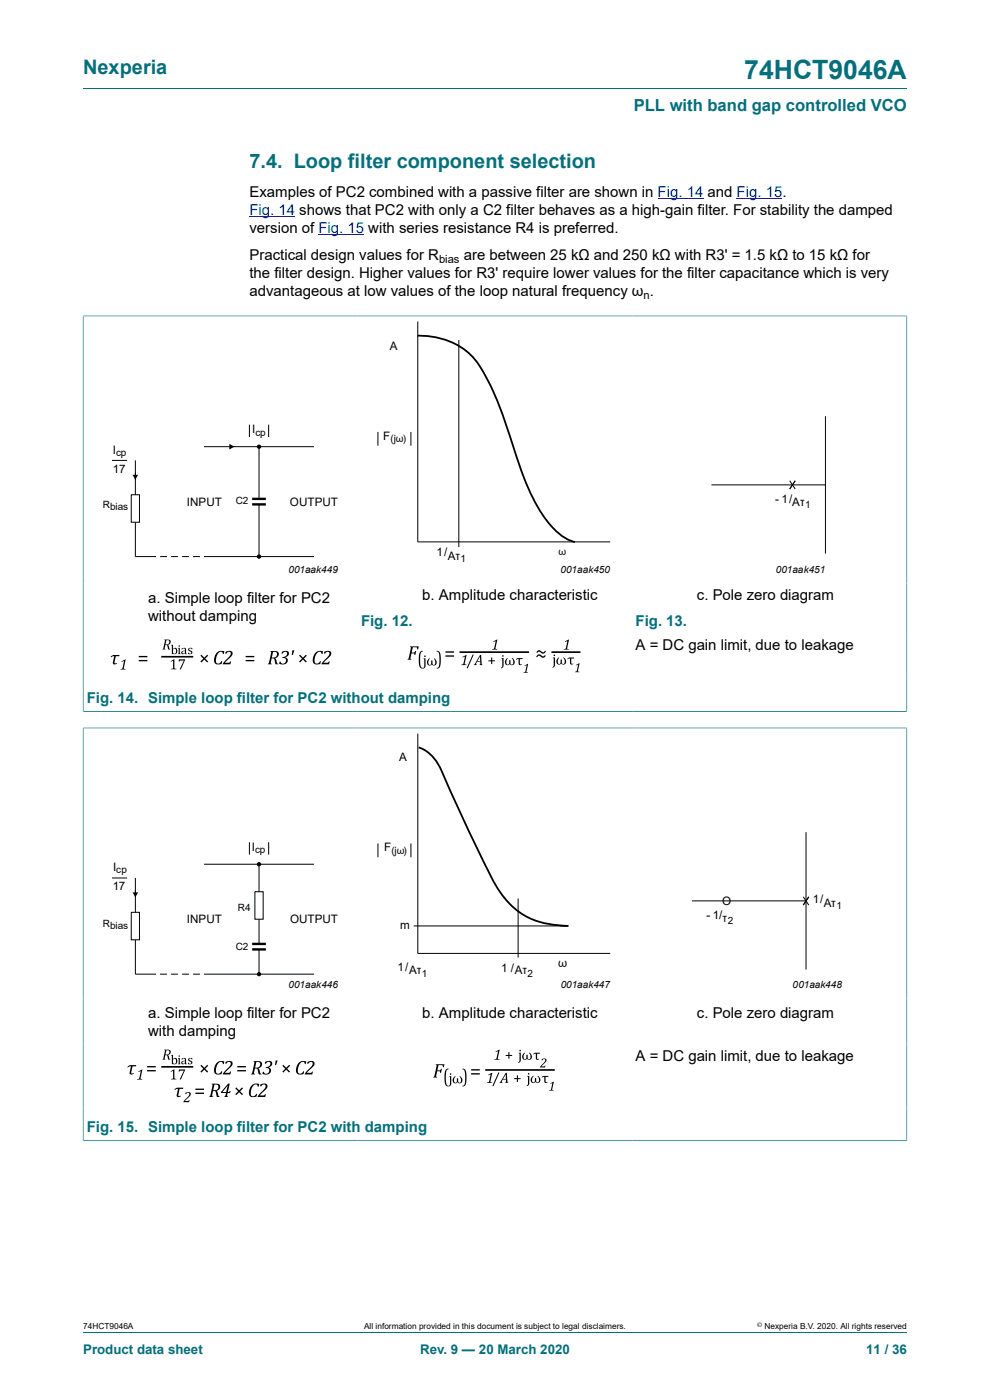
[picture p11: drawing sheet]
<svg xmlns="http://www.w3.org/2000/svg" width="210mm" height="297mm" viewBox="0 0 210 297" stroke-linecap="round" stroke-linejoin="round" font-family="sans-serif">
<path d="M17.6 18.8h174.8M17.6 67h174.8M17.6 67v84M192.4 67v84M17.6 154.4h174.8M17.6 150.9h174.8M17.6 154.4v87.7M192.4 154.4v87.7M17.6 242h174.8M17.6 282.6h174.8" fill="none" stroke="#036f7b" stroke-width=".21"/>
<path d="M52.9 46h9.7M67.6 49.8h9.6M139.5 42.1h9.7M156.3 42.1h9.6" fill="none" stroke="#00f" stroke-width=".21"/>
<path d="M53.5 105.8h2.9M53.5 107h2.9M53.5 200.2h2.9M53.5 201.4h2.9" fill="none" stroke="#000" stroke-width=".51"/>
<g fill="none" stroke="#000" stroke-width=".21">
<path d="M88.6 68.2v46.8h40.8M97.3 72.1v44M23.8 97.7h3.2M28.7 97.7v7.3M43.3 94.8h23.3M52.9 90.1v2.6M54.9 94.8v11M57 90.1v2.6M80.2 91.6v3M87.2 91.6v3M175.1 88.3v29.1M27.8 105h1.8v5.8h-1.8z"/>
<path d="M28.7 110.8v7.3h4.4M34 118.1h1.4M36.3 118.1h1.4M38.6 118.1h1.5M41 118.1h1.4M43.3 118.1h23.3M54.9 107v11.1M150.9 102.9h24.2M167.5 102l1.2 1.7M168.7 102l-1.2 1.7M88.6 155.6v46.7h40.8M52.9 178.7v2.6"/>
<path d="M57 178.7v2.6M80.2 178.9v3M87.2 178.9v3M171 176.5v29.2M23.8 186.3h3.2M27.8 193.5h1.8v5.9h-1.8zM28.7 186.3v7.2M28.7 199.4v7.3h4.4M43.3 183.3h23.3M54.1 189.2h1.7v5.8h-1.7zM54.9 183.3v5.9M54.9 195v5.2"/>
<path d="M87.7 196.4h32.9M109.9 190.6v12.5M146.8 191.1h24.2M170.4 190.3l1.2 1.7M171.6 190.3l-1.2 1.7M34 206.7h1.4M36.3 206.7h1.4M38.6 206.7h1.5M41 206.7h1.4M43.3 206.7h23.3M54.9 201.4v5.3"/>
<circle cx="54.9" cy="94.8" r=".35"/>
<circle cx="54.9" cy="118.1" r=".35"/>
<circle cx="54.9" cy="183.3" r=".35"/>
<circle cx="54.9" cy="206.7" r=".35"/>
</g>
<g fill="#000">
<path d="M48.6 94.2l1.1 .6-1.1 .6zM28.1 100.7h1.2l-.6 1.1zM23.7 139.1l.5-.1h1.1v.2h-.7l-.3 1.4 .2 .1 .3-.1a.42 .42 0 0 1-.5 .4 .42 .42 0 0 1-.3-.6l.2-1.2-.6 .3-.1-.1zM42.5 139.1l.2-.2 .6 .6 .6-.6 .3 .2-.7 .6 .7 .6-.3 .2-.6-.6-.6 .6-.2-.2 .6-.6zM63.4 139.1l.2-.2 .7 .6 .6-.6 .2 .2-.6 .6 .6 .6-.2 .2-.6-.6-.7 .6-.2-.2 .7-.6zM87 137.1h1.8l-.1 .7h-.2l-.1-.5h-.8l-.3 1.1h.6l.2-.3h.2l-.2 .9h-.2l-.1-.4h-.5l-.2 1.1 .2 .3h-.9l.3-.4 .4-2zM92.6 138.1a1.15 1.15 0 0 1 .9 1.5v.3a1.94 1.94 0 0 1-.6 1.9h-.3v-.1a.81 .81 0 0 0 .6-1.1v-1.4a.78 .78 0 0 0-.6-1zM100.3 138.9h.2l-1.3 2.9h-.2zM104.6 136.1l.9-.4-.4 1.8 .4 .3h-1.1l.4-.3 .3-1.3v-.2l-.4 .2zM119.8 136.1l.9-.4-.4 1.8 .4 .3h-1.1l.4-.3 .3-1.3v-.2l-.4 .2zM25.8 140.3l.9-.4-.4 1.9 .3 .2h-1.1l.5-.2 .3-1.4-.1-.1-.4 .1zM89.1 138.3l.4-.2h.2v.1a.82 .82 0 0 0-.6 1.1v1.4a.77 .77 0 0 0 .6 1v.1a1.14 1.14 0 0 1-.9-1.5l.1-1.3z"/>
<path d="M98.1 139.4l.9-.4-.4 1.8 .3 .3h-1.1l.5-.3 .3-1.3-.1-.2-.4 .2zM104.2 139.5h.2v.6h.6v.2h-.6v.6h-.2v-.6h-.6v-.2h.6zM111.2 141.2l.8-.4-.3 1.5a.22 .22 0 0 0 0 .3 .22 .22 0 0 0 .3 0l-1 .1 .4-.2 .3-1.2v-.1l-.4 .1zM122.2 141.1l.8-.4-.4 1.5a.22 .22 0 0 0 0 .3 .22 .22 0 0 0 .3 0l-1 .1 .4-.2 .3-1.2v-.2l-.4 .2zM28.1 189.3h1.2l-.6 1zM27.2 226.1l.5-.1h1.2l-.1 .2h-.7l-.3 1.4 .2 .1 .3-.1a.42 .42 0 0 1-.5 .4 .42 .42 0 0 1-.3-.6l.3-1.2-.7 .3-.1-.1zM29.3 227.3l.9-.4-.4 1.9 .4 .2h-1.1l.4-.2 .3-1.4v-.1l-.4 .1zM37.2 230.9l.5-.2h1.2l-.1 .3h-.7l-.3 1.3 .2 .2 .3-.1a.42 .42 0 0 1-.5 .3 .42 .42 0 0 1-.3-.5l.3-1.2-.7 .3-.1-.2zM39.4 231.8a.65 .65 0 0 1 .6-.1 .65 .65 0 0 1 .5 .5l-1.3 1.4h.7l.3-.2-.1 .4h-1.2l.9-1.1a.44 .44 0 0 0 .4-.4 .44 .44 0 0 0-.4-.5l-.5 .3zM42.5 226.1l.2-.2 .6 .6 .6-.6 .3 .2-.7 .6 .7 .6-.3 .2-.6-.6-.6 .6-.2-.2 .6-.6zM49.9 230.9l.2-.2 .6 .6 .6-.6 .3 .2-.7 .6 .7 .6-.3 .2-.6-.6-.6 .6-.2-.2 .6-.6zM59.9 226.1l.2-.2 .6 .6 .6-.6 .2 .2-.6 .6 .6 .6-.2 .2-.6-.6-.6 .6-.2-.2 .6-.6z"/>
<path d="M92.4 225.8h1.9l-.2 .6h-.2l-.1-.4h-.8l-.2 1.1h.5l.3-.4h.1l-.2 .9h-.1l-.1-.3h-.6l-.2 1 .2 .3h-.8l.2-.3 .5-2.1zM94.6 226.9l.4-.2h.2v.2a.82 .82 0 0 0-.6 1.1v1.4a.77 .77 0 0 0 .6 .9v.2a1.14 1.14 0 0 1-.9-1.5v-1.3zM98.1 226.7a1.15 1.15 0 0 1 .9 1.5v.4a1.94 1.94 0 0 1-.6 1.8l-.3 .1v-.2a.81 .81 0 0 0 .6-1.1l-.1-1.4a.78 .78 0 0 0-.5-.9zM103.5 228l.9-.4-.4 1.9 .4 .2h-1.1l.4-.2 .3-1.4v-.1l-.4 .1zM105.1 223.1l.9-.4-.4 1.8 .3 .3h-1l.4-.3 .3-1.3v-.2l-.4 .2zM105.7 227.5h.2l-1.2 2.9h-.3zM107.8 223.2h.3v.6h.5v.2h-.5v.6h-.3v-.6h-.5v-.2h.5zM109.6 228.1h.3v.6h.5v.2h-.5v.6h-.3v-.6h-.5v-.2h.5zM114.9 224.7l.2-.1a.52 .52 0 0 1 .8 .2 .52 .52 0 0 1-.3 .7l-.8 .7h.6l.3-.1-.1 .4h-1.1l1-1.1a.34 .34 0 0 0 .1-.6 .34 .34 0 0 0-.5 .1h-.2zM116.7 229.8l.8-.3-.3 1.5a.22 .22 0 0 0 0 .3 .22 .22 0 0 0 .3 0l-1 .1 .4-.3 .2-1.2v-.1l-.3 .1z"/>
<path d="M29.4 139.1h1.9v.3h-1.9zM29.4 140h1.9v.3h-1.9z"/>
<path d="M34.9 135.7h.6a.58 .58 0 0 1 .7 .5 .58 .58 0 0 1-.6 .6l.5 1h-.4l-.2-.8-.2-.2h-.2l-.2 .6 .2 .4h-.7l.2-.3 .4-1.4zM35.3 135.8l-.2 .9a.53 .53 0 0 0 .7-.1 .53 .53 0 0 0-.1-.8z"/>
<path d="M36.3 136.8h.4v.9l.2-.2a.55 .55 0 0 1 .7 .1 .55 .55 0 0 1 0 .7 .88 .88 0 0 1-1 .5l-.1-1.8zM36.8 137.7v.9a.34 .34 0 0 0 .3 .1 .34 .34 0 0 0 .2-.3v-.7l-.3-.1zM37.9 136.9h.3v.3h-.3zM37.7 137.4h.4v1.1l.2 .3h-.5l.1-.2v-.9zM38.5 137.6l.3-.1a.43 .43 0 0 1 .5 0 .43 .43 0 0 1 .2 .4v.7l.1 .2h-.3l-.1-.2a.41 .41 0 0 1-.5 .2 .41 .41 0 0 1-.2-.5 .41 .41 0 0 1 .5-.3h.2a.3 .3 0 0 0-.1-.4 .3 .3 0 0 0-.4 .2h-.2zM38.7 138.3l.1 .3a.37 .37 0 0 0 .4-.5zM40 137.6l.3-.2 .5 .1v.3h-.1a.26 .26 0 0 0-.3-.3 .26 .26 0 0 0-.3 .3 .26 .26 0 0 0 .3 .2 .44 .44 0 0 1 .4 .6 .44 .44 0 0 1-.7 .2l-.2-.1v-.3h.1a.29 .29 0 0 0 .3 .3 .29 .29 0 0 0 .3-.3 .29 .29 0 0 0-.3-.2 .38 .38 0 0 1-.3-.6z"/>
<path d="M46.1 138.4a1.46 1.46 0 0 1 1.5-.2l-.1 .5h-.2a.56 .56 0 0 0-.6-.5 .56 .56 0 0 0-.5 .6l-.3 .7a.82 .82 0 0 0 .5 1.3l.5-.5h.2l-.1 .6a1.01 1.01 0 0 1-1.1 0 1.01 1.01 0 0 1-.5-1l.2-.8zM47.9 138.3l.1-.1a.81 .81 0 0 1 1.3 .5l-.2 .5-1.4 1.4h.9l.4-.3-.1 .6h-1.7l1.2-1.4a.8 .8 0 0 0 .3-1.2h-.3l-.4 .4h-.2z"/>
<path d="M52.1 139.1h1.8v.3h-1.8zM52.1 140h1.8v.3h-1.8z"/>
<path d="M57.3 138.1h1a.77 .77 0 0 1 .9 .7 .77 .77 0 0 1-.8 .8l.6 1.3h-.5l-.3-1-.3-.2h-.3l-.1 .8 .1 .4h-.8l.2-.3 .5-2.1zM57.9 138.3l-.2 1.2a.73 .73 0 0 0 .9-.2 .73 .73 0 0 0-.1-1zM59.8 138.3l.4-.2a.69 .69 0 0 1 1.1 .3 .69 .69 0 0 1-.6 1h-.2a.84 .84 0 0 1 .4 1.2 .84 .84 0 0 1-1.1 .4l-.6-.2 .1-.4h.2a.58 .58 0 0 0 .8 .3 .58 .58 0 0 0 .3-.8 .58 .58 0 0 0-.7-.3v-.2a.7 .7 0 0 0 .8-.3 .7 .7 0 0 0 0-.8h-.4l-.3 .4h-.3zM62 138h.5l-.4 1h-.2z"/>
<path d="M67 138.4a1.46 1.46 0 0 1 1.5-.2l-.1 .5h-.2a.56 .56 0 0 0-.6-.5 .56 .56 0 0 0-.5 .6l-.3 .7a.82 .82 0 0 0 .5 1.3l.6-.5h.2l-.2 .6a1.01 1.01 0 0 1-1.1 0 1.01 1.01 0 0 1-.5-1l.2-.8zM68.8 138.3l.1-.1a.81 .81 0 0 1 1.4 .5l-.3 .5-1.4 1.4h.9l.4-.3-.1 .6h-1.6l1.1-1.4a.8 .8 0 0 0 .4-1.2h-.4l-.3 .4h-.3z"/>
<path d="M90 139.1h.3v.3h-.3zM89.8 139.7h.5v1.4l-.1 .5-.4 .2 .2-.5v-1.4zM90.9 139.8l.2-.2 .1 .1-.3 .5v.7l.3 .2 .2-.1 .1-.9h.2l.1 .7 .1 .2a.63 .63 0 0 0 .5-.4 .63 .63 0 0 0-.2-.7l-.2-.2 .1-.1a.77 .77 0 0 1 .6 .9 .77 .77 0 0 1-.8 .7l-.3-.3a.63 .63 0 0 1-.9 .1 .63 .63 0 0 1 0-1z"/>
<path d="M94.5 138.2h1.8v.3h-1.8zM94.5 139h1.8v.3h-1.8z"/>
<path d="M106.5 139h.3v.3h-.3zM106.4 139.6h.4v1.5l-.1 .4-.4 .3 .2-.6v-1.3zM107.4 139.8l.2-.2 .1 .1-.3 .4 .1 .8 .2 .1 .2-.1 .1-.9h.3v.8l.1 .2a.63 .63 0 0 0 .5-.5 .63 .63 0 0 0-.2-.7l-.2-.1 .1-.1a.77 .77 0 0 1 .6 .8 .77 .77 0 0 1-.8 .7l-.3-.2a.63 .63 0 0 1-.9 0 .63 .63 0 0 1 0-.9zM109.6 139.8l1.3-.2v.2h-.6v1.1l.4 .1-.3 .1-.3-.1-.1-1.2-.5 .2-.1-.1z"/>
<path d="M114 138.1l.4-.2 .4 .3a.42 .42 0 0 0 .5 .2 .42 .42 0 0 0 .3-.4l.2 .2a.76 .76 0 0 1-.6 .5 .76 .76 0 0 1-.8-.4h-.2l-.2 .2-.2-.1zM114 139l.4-.2 .7 .4 .5-.2 .2 .1a.74 .74 0 0 1-.7 .4 .74 .74 0 0 1-.7-.4l-.2 .1-.3 .3-.2-.2z"/>
<path d="M117.4 138.9h.3v.3h-.3zM117.3 139.5h.4v1.4l-.1 .5-.4 .3 .3-.6-.1-1.4zM118.3 139.6l.3-.2v.2l-.3 .4 .1 .7 .2 .2 .2-.1 .1-.9h.3v.7l.1 .2a.63 .63 0 0 0 .6-.4 .63 .63 0 0 0-.3-.7l-.1-.1v-.2a.77 .77 0 0 1 .6 .9 .77 .77 0 0 1-.8 .7l-.3-.3a.63 .63 0 0 1-.9 .1 .63 .63 0 0 1 0-1zM120.5 139.6l1.3-.1v.2h-.6v1.1h.4l-.3 .2-.3-.1-.1-1.2-.5 .2-.1-.1z"/>
<path d="M36.2 140.3l.8-.4v1.8l.4 .3h-1.1l.4-.3v-1.4l-.1-.1-.3 .2zM37.9 139.9h1.4l-.9 2.1-.3-.1 .9-1.8h-.8l-.3 .3z"/>
<path d="M101.8 139h.3l.1 1.8 .1 .3h-.6l.2-.2v-.5h-.7a.46 .46 0 0 0-.1 .7h-.6zM101.8 139.3l-.5 1h.6z"/>
<path d="M31.2 226.1h1.8v.3h-1.8zM31.2 227h1.8v.3h-1.8z"/>
<path d="M34.9 222.7h.6a.58 .58 0 0 1 .7 .5 .58 .58 0 0 1-.6 .6l.5 1h-.4l-.2-.8-.2-.2h-.2l-.2 .6 .2 .4h-.7l.2-.3 .4-1.4zM35.3 222.8l-.2 .9a.53 .53 0 0 0 .7-.1 .53 .53 0 0 0-.1-.8z"/>
<path d="M36.3 223.8h.4v.9l.2-.2a.55 .55 0 0 1 .7 .1 .55 .55 0 0 1 0 .7 .88 .88 0 0 1-1 .5l-.1-1.8zM36.8 224.7v.9a.34 .34 0 0 0 .3 .1 .34 .34 0 0 0 .2-.3v-.7l-.3-.1zM37.9 223.9h.3v.3h-.3zM37.7 224.5l.4-.1v1.1l.2 .3h-.5l.1-.2v-.9zM38.5 224.6l.3-.1a.43 .43 0 0 1 .5 0 .43 .43 0 0 1 .2 .4v.7l.1 .2h-.3l-.1-.2a.41 .41 0 0 1-.5 .2 .41 .41 0 0 1-.2-.5 .41 .41 0 0 1 .5-.3h.2a.3 .3 0 0 0-.1-.4 .3 .3 0 0 0-.4 .2h-.2zM38.7 225.3l.1 .3a.37 .37 0 0 0 .4-.5zM40 224.6l.3-.2 .5 .1v.3h-.1a.26 .26 0 0 0-.3-.3 .26 .26 0 0 0-.3 .3 .26 .26 0 0 0 .3 .2 .44 .44 0 0 1 .4 .6 .44 .44 0 0 1-.7 .2l-.2-.1v-.3h.1a.29 .29 0 0 0 .3 .3 .29 .29 0 0 0 .3-.3 .29 .29 0 0 0-.3-.2 .38 .38 0 0 1-.3-.6z"/>
<path d="M36.2 227.3l.8-.4v1.8l.4 .3h-1.1l.4-.3v-1.4l-.1-.1-.3 .2zM37.9 226.9h1.4l-.9 2.1-.3-.1 .9-1.8h-.8l-.3 .3z"/>
<path d="M41.5 230.9h1.8v.3h-1.8zM41.5 231.8h1.8v.3h-1.8z"/>
<path d="M44.9 229.9h.9a.77 .77 0 0 1 .9 .7 .77 .77 0 0 1-.8 .8l.7 1.3h-.6l-.2-1.1-.4-.1h-.2l-.2 .7 .2 .5h-.8l.2-.3 .5-2.1zM45.5 230.1l-.3 1.2a.73 .73 0 0 0 1-.2 .73 .73 0 0 0-.1-1zM48.4 229.9h.3l-.4 1.8 .6-.3-.1 .5h-.5l-.1 .5 .2 .3h-.8l.2-.2 .1-.6h-1.1l.1-.2zM48.3 230.3l-1.1 1.4h.8z"/>
<path d="M46.1 225.4a1.46 1.46 0 0 1 1.5-.2l-.1 .5h-.2a.56 .56 0 0 0-.6-.5 .56 .56 0 0 0-.5 .6l-.3 .7a.82 .82 0 0 0 .5 1.3l.5-.5h.2l-.1 .6a1.01 1.01 0 0 1-1.1 0 1.01 1.01 0 0 1-.5-1l.2-.8zM47.9 225.3l.1-.1a.81 .81 0 0 1 1.3 .5l-.2 .5-1.4 1.4h.9l.4-.3-.1 .6h-1.7l1.2-1.4a.8 .8 0 0 0 .3-1.2h-.3l-.4 .4h-.2z"/>
<path d="M50.3 226.1h1.9v.3h-1.9zM50.3 227h1.9v.3h-1.9z"/>
<path d="M53.8 225.1h.9a.77 .77 0 0 1 .9 .7 .77 .77 0 0 1-.8 .8l.7 1.3h-.6l-.3-1-.3-.2h-.2l-.2 .8 .2 .4h-.9l.3-.3 .4-2.1zM54.4 225.3l-.3 1.2a.73 .73 0 0 0 .9-.2 .73 .73 0 0 0 0-1zM56.2 225.3l.5-.2a.69 .69 0 0 1 1 .3 .69 .69 0 0 1-.6 1h-.1a.84 .84 0 0 1 .4 1.2 .84 .84 0 0 1-1.2 .4l-.5-.2 .1-.4h.2a.58 .58 0 0 0 .8 .3 .58 .58 0 0 0 .3-.8 .58 .58 0 0 0-.8-.3l.1-.2a.7 .7 0 0 0 .8-.3 .7 .7 0 0 0-.1-.8h-.3l-.4 .4h-.2zM58.5 225h.4l-.4 1h-.2z"/>
<path d="M53.5 230.2a1.46 1.46 0 0 1 1.5-.2l-.1 .5h-.2a.56 .56 0 0 0-.6-.5 .56 .56 0 0 0-.6 .6l-.2 .7a.82 .82 0 0 0 .5 1.3l.5-.5h.2l-.1 .5a1.01 1.01 0 0 1-1.1 .1 1.01 1.01 0 0 1-.5-1l.2-.8zM55.3 230h.1a.81 .81 0 0 1 1.3 .5l-.2 .5-1.4 1.4h.9l.4-.3-.1 .6h-1.7l1.2-1.4a.8 .8 0 0 0 .3-1.2h-.3l-.4 .3h-.2z"/>
<path d="M63.4 225.4a1.46 1.46 0 0 1 1.6-.2l-.2 .5h-.2a.56 .56 0 0 0-.5-.5 .56 .56 0 0 0-.6 .6l-.2 .7a.82 .82 0 0 0 .5 1.3l.5-.5h.2l-.1 .6a1.01 1.01 0 0 1-1.1 0 1.01 1.01 0 0 1-.5-1l.2-.8zM65.2 225.3l.2-.1a.81 .81 0 0 1 1.3 .5l-.2 .5-1.4 1.4h.9l.4-.3-.2 .6h-1.6l1.2-1.4a.8 .8 0 0 0 .3-1.2h-.3l-.4 .4h-.2z"/>
<path d="M95.4 227.7h.3v.3h-.3zM95.3 228.3h.4v1.5l-.1 .4-.4 .3 .3-.6-.1-1.3zM96.3 228.5l.3-.2v.1l-.3 .4 .1 .8 .2 .1 .2-.1 .1-.8h.3v.7l.1 .2a.63 .63 0 0 0 .6-.5 .63 .63 0 0 0-.3-.7l-.1-.1v-.1a.77 .77 0 0 1 .6 .9 .77 .77 0 0 1-.8 .6l-.3-.2a.63 .63 0 0 1-.9 0 .63 .63 0 0 1 0-.9z"/>
<path d="M99.9 226.8h1.9v.3h-1.9zM99.9 227.7h1.9v.3h-1.9z"/>
<path d="M107.3 227.6h.2l.1 1.8 .2 .3h-.7l.2-.2v-.5h-.7a.46 .46 0 0 0 0 .7h-.7zM107.3 227.9l-.6 1h.6z"/>
<path d="M110.2 222.7h.3v.3h-.3zM110 223.3h.5v1.5l-.1 .5-.4 .2 .2-.6v-1.3zM111.1 223.5l.2-.2 .1 .1-.3 .5v.7l.3 .1 .2-.1 .1-.8h.2l.1 .7 .1 .2a.63 .63 0 0 0 .5-.5 .63 .63 0 0 0-.2-.6l-.2-.2 .1-.1a.77 .77 0 0 1 .6 .9 .77 .77 0 0 1-.8 .6l-.3-.2a.63 .63 0 0 1-.9 0 .63 .63 0 0 1 0-.9zM113.2 223.5l1.3-.2v.2h-.6l.1 1.1 .4 .1-.4 .1-.3-.1v-1.2l-.5 .2-.1-.1z"/>
<path d="M112 227.6h.3v.3h-.3zM111.8 228.2h.5v1.5l-.1 .5-.4 .2 .2-.6v-1.3zM112.9 228.4l.2-.2 .1 .1-.3 .5v.7l.3 .1 .2-.1 .1-.8h.2l.1 .7 .1 .2a.63 .63 0 0 0 .5-.5 .63 .63 0 0 0-.2-.6l-.2-.2 .1-.1a.77 .77 0 0 1 .6 .9 .77 .77 0 0 1-.8 .6l-.3-.2a.63 .63 0 0 1-.9 .1 .63 .63 0 0 1 0-1zM115 228.4l1.3-.2v.3h-.6l.1 1 .4 .1-.4 .2-.3-.1v-1.2l-.5 .1h-.1z"/>
<circle cx="54.9" cy="94.8" r=".35"/>
<circle cx="54.9" cy="118.1" r=".35"/>
<circle cx="54.9" cy="183.3" r=".35"/>
<circle cx="54.9" cy="206.7" r=".35"/>
</g>
<path d="M88.6 71.2a15.3 15.3 0 0 1 14.7 9.2 120.1 120.1 0 0 1 6.8 18 36.8 36.8 0 0 0 7.4 13.8 8.1 8.1 0 0 0 4.5 2.8M88.8 158.6a7 7 0 0 1 4.2 3.6l.7 1.4a371.8 371.8 0 0 0 11.5 24.3 15.9 15.9 0 0 0 14.3 8.5h1.1" fill="none" stroke="#000" stroke-width=".38"/>
<path d="M34.4 139.3h6.4M97.7 138.3h14.3M117.2 138.3h5.8M34.4 226.3h6.4M103.1 227h14.4" fill="none" stroke="#000" stroke-width=".35"/>
<text font-size="5.6" fill="#036f7b" x="157.9" y="16.8">74HCT9046A</text>
<g font-size="4.2" fill="#036f7b">
<text x="17.6" y="15.6">Nexperia</text>
<text x="52.9" y="35.7">7.4. Loop filter component selection</text>
</g>
<text font-size="3.5" fill="#036f7b" x="134.4" y="23.7">PLL with band gap controlled VCO</text>
<g font-size="3.2">
<text x="52.9" y="41.8">Examples of PC2 combined with a passive filter are shown in Fig. 14 and Fig. 15.</text>
<text x="52.9" y="49.4">version of Fig. 15 with series resistance R4 is preferred.</text>
<text x="52.9" y="55.2">Practical design values for R</text>
<text x="52.9" y="59">the filter design. Higher values for R3' require lower values for the filter capacitance which is very</text>
<text x="98.4" y="55.2">are between 25 kΩ and 250 kΩ with R3' = 1.5 kΩ to 15 kΩ for</text>
<text x="52.9" y="62.8">advantageous at low values of the loop natural frequency ω .</text>
<text x="31.4" y="127.9">a. Simple loop filter for PC2</text>
<text x="31.4" y="131.7">without damping</text>
<text x="89.6" y="127.2">b. Amplitude characteristic</text>
<text x="147.8" y="127.2">c. Pole zero diagram</text>
<text x="134.8" y="138">A = DC gain limit, due to leakage</text>
<text x="31.4" y="216">a. Simple loop filter for PC2</text>
<text x="89.6" y="216">b. Amplitude characteristic</text>
<text x="147.8" y="216">c. Pole zero diagram</text>
<text x="31.4" y="219.8">with damping</text>
<text x="134.8" y="225">A = DC gain limit, due to leakage</text>
</g>
<text font-size="3.2" fill="#00f" x="52.9" y="45.6">Fig. 14 shows that PC2 with only a C2 filter behaves as a high-gain filter. For stability the damped</text>
<g font-size="3.2" fill="#036f7b">
<text x="76.6" y="132.8">Fig. 12.</text>
<text x="134.8" y="132.8">Fig. 13.</text>
<text x="18.4" y="149.1">Fig. 14. Simple loop filter for PC2 without damping</text>
<text x="18.4" y="240.1">Fig. 15. Simple loop filter for PC2 with damping</text>
</g>
<g font-size="2.8" fill="#036f7b">
<text x="17.6" y="287.2">Product data sheet</text>
<text x="89.1" y="287.2">Rev. 9 — 20 March 2020</text>
<text x="183.7" y="287.2">11 / 36</text>
</g>
<g font-size="2.5">
<text x="82.7" y="74.3">A</text>
<text x="53.5" y="91.9">I</text>
<text x="81.3" y="93.3">F</text>
<text x="23.9" y="96.2">I</text>
<text x="23.9" y="100.3">17</text>
<text x="39.7" y="107.3">INPUT</text>
<text x="61.5" y="107.3">OUTPUT</text>
<text x="164.4" y="106.7">- 1/</text>
<text x="168.1" y="107.3">Aτ</text>
<text x="92.6" y="117.9">1/</text>
<text x="95" y="118.7">Aτ</text>
<text x="84.7" y="161.5">A</text>
<text x="24" y="184.8">I</text>
<text x="53.4" y="180.5">I</text>
<text x="81.5" y="180.6">F</text>
<text x="23.9" y="188.9">17</text>
<text x="172.4" y="191.6">1/</text>
<text x="39.7" y="195.9">INPUT</text>
<text x="61.6" y="195.9">OUTPUT</text>
<text x="84.9" y="197">m</text>
<text x="149.9" y="194.9">- 1/τ</text>
<text x="153.2" y="192">O</text>
<text x="174.7" y="192.4">Aτ</text>
<text x="84.3" y="205.9">1/</text>
<text x="86.8" y="206.7">Aτ</text>
<text x="106.3" y="206.1">1 /Aτ</text>
<text x="118.4" y="205.1">ω</text>
</g>
<g font-size="2.4">
<text x="93.1" y="55.8">bias</text>
<text x="136.5" y="63.4">n</text>
</g>
<g font-size="2.1">
<text x="54.2" y="92.4">cp</text>
<text x="82.8" y="93.8">(jω)</text>
<text x="24.6" y="96.7">cp</text>
<text x="21.8" y="107.7">Rbias</text>
<text x="50" y="107">C2</text>
<text x="170.8" y="107.8">1</text>
<text x="97.7" y="119.2">1</text>
<text x="118.5" y="117.7">ω</text>
<text x="61.2" y="121.5">001aak449</text>
<text x="118.9" y="121.5">001aak450</text>
<text x="164.6" y="121.5">001aak451</text>
<text x="24.7" y="185.3">cp</text>
<text x="54.1" y="181">cp</text>
<text x="83" y="181.1">(jω)</text>
<text x="21.8" y="196.7">Rbias</text>
<text x="50.4" y="193.2">R4</text>
<text x="154.4" y="196">2</text>
<text x="177.5" y="192.9">1</text>
<text x="50" y="201.6">C2</text>
<text x="61.2" y="209.5">001aak446</text>
<text x="89.5" y="207.2">1</text>
<text x="111.9" y="207.2">2</text>
<text x="119" y="209.5">001aak447</text>
<text x="168.1" y="209.6">001aak448</text>
</g>
<g font-size="1.8">
<text x="17.6" y="282">74HCT9046A</text>
<text x="77.2" y="282">All information provided in this document is subject to legal disclaimers.</text>
<text x="162.2" y="282">Nexperia B.V. 2020. All rights reserved</text>
</g>
<text font-size="1.4" x="160.6" y="281.6">©</text>
</svg>
